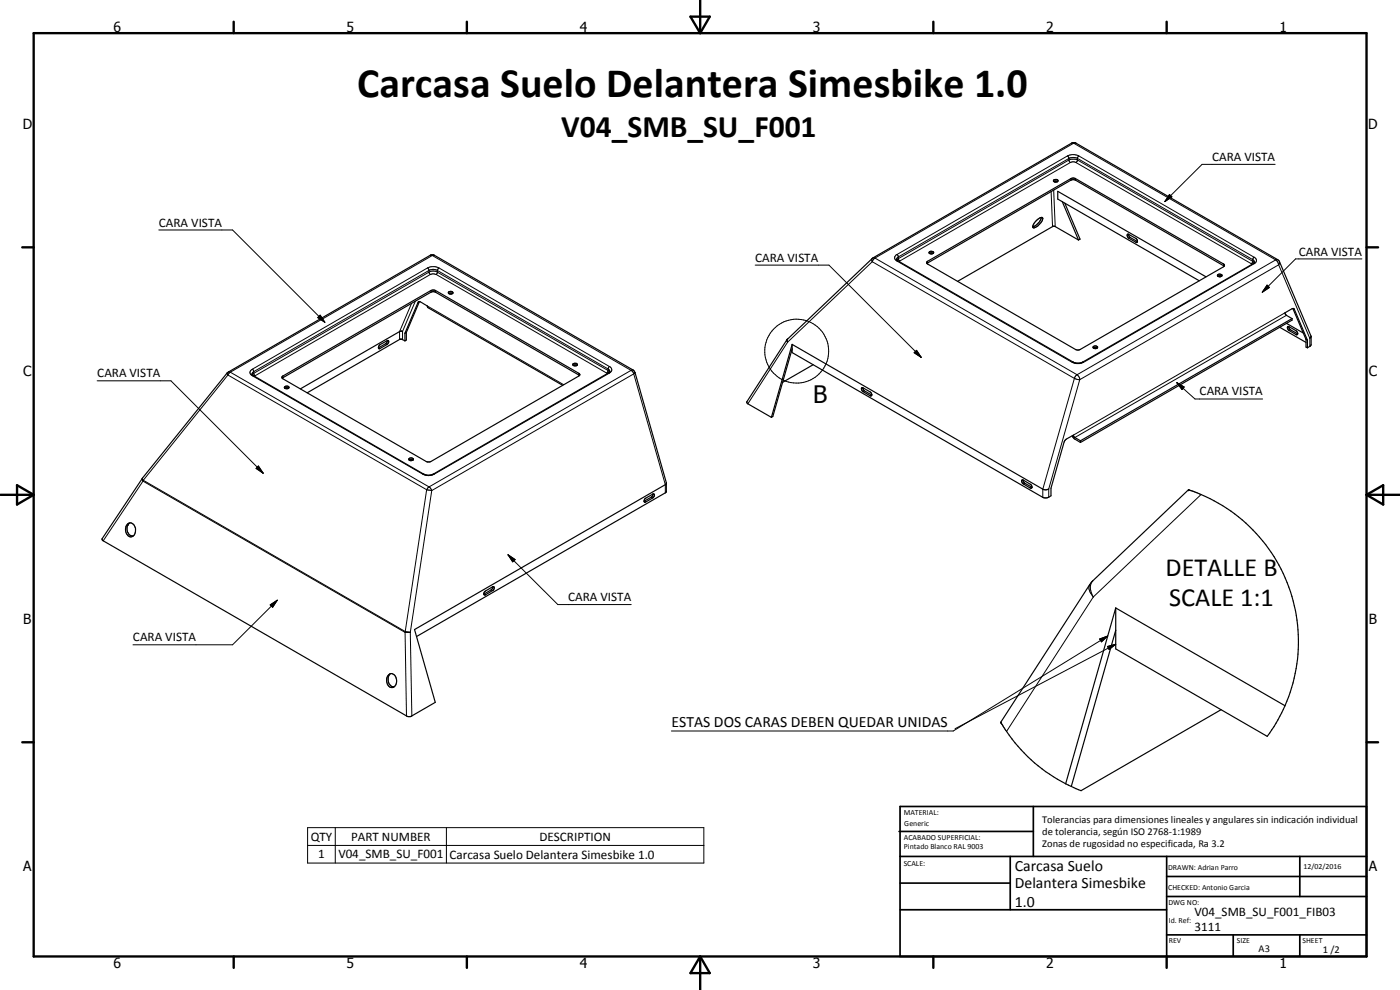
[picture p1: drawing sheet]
<svg xmlns="http://www.w3.org/2000/svg" width="420mm" height="297mm" viewBox="0 0 420 297" stroke-linecap="round" stroke-linejoin="round" font-family="sans-serif">
<g fill="none" stroke="#000" stroke-width=".35">
<path d="M316.2 54a.81 .81 0 0 1 1.3 .3 .7 .7 0 0 1-.7 .4 .7 .7 0 0 1-.6-.7zM316.3 54.5l.5-.2 .6 .2M269.1 77.9l.3 .3 53 30.6a3.3 3.3 0 0 0 2.4-.1l51.3-29.6 .4-.4M278.2 79l43.2-24.9 .8-.2 45.2 26M278.2 78.5l43.2-24.9 .8-.2 45 25.8 .3 .5-.3 .4-43 24.8-.8 .1-45-25.8-.3-.3zM279 76l.4-.1 .7 .1M279 75.5h.9a.48 .48 0 0 1 0 .6 .48 .48 0 0 1-.6 .1l-.5-.3zM310.8 66.5a2.4 2.4 0 0 1 2-1.2 1.87 1.87 0 0 1-.9 2.1 2.11 2.11 0 0 1-1.8 .9 1.79 1.79 0 0 1 .7-1.8zM312.5 65.2v.2a4.3 4.3 0 0 1-1.9 2.4l-.6 .3M318.8 60.5l4.9 11.5M319.6 61l4.5 10.8-.4 .2M323.7 72l-7-4-.7-.1-28.6 16.5"/>
<path d="M338.4 70.3l2.6 1.3 .4 .7-.1 .4-.3 .1-2.4-1.4-.3-.7zM338.7 70.3l.5 .9 2.2 1.3M120.8 99.4l-.9 .1-29.7 17.2M121.5 100v2.3M122 99.7v2.3l-.5 .3M122 99.7l-.5 .3M125.9 90.5l-3.9 9.2M125.9 90.5l2.4 1.3 .2 .5 40.4 23.3M125.9 90.5l-.4 .2-4 9.3M134.6 87.7a.78 .78 0 0 1 .7-.3 .78 .78 0 0 1 .6 .6 .77 .77 0 0 1-.7 .2 .77 .77 0 0 1-.6-.5zM134.7 88.1h1.1M361.9 83.1l-44.5-25.7v2.3l42.5 24.5"/>
<path d="M365.5 82.9l.5-.2 .6 .2M365.5 82.9a.57 .57 0 0 1 .2-.7 .57 .57 0 0 1 .8 .1l.3 .3-.2 .3M365.5 82.9h1.1M384.1 98.2l7.9 4.5M386.1 97l5 2.9M386.5 98l2.4 1.2a.65 .65 0 0 1 .6 .6 .65 .65 0 0 1-.4 .7l-2.3-1.4a.89 .89 0 0 1-.3-1.1zM386.8 98l.5 .9 2.2 1.3M387.8 95.6v.5l-63.5 36.7M387.8 95.6l-63.5 36.6M387.8 95.6l-1.7-1-.5-.7 2.5-1.4 .3 .3 4 9.3M388 92.6l4 9.3M84.7 113l45-26 1 .2 43.3 25.2-.3 .4-44.8 25.8-1-.1-43-24.8z"/>
<path d="M85.5 116.5l.4-.2 .7 .2M86.6 116.5l.1-.3-.2-.2-.7-.1-.5 .3 .2 .3M86.6 116.5h-1.1M113.6 104.4h.1M113.8 103.7l2.5-1.5a.51 .51 0 0 1 .4 .4 .51 .51 0 0 1-.3 .5l-2.5 1.5a.52 .52 0 0 1-.4-.4 .52 .52 0 0 1 .3-.5zM116.2 102.2l-.3 .8-2.3 1.4M121.5 102.3l-.9-.5-.7 .1-27.7 16M171.9 109.3l1-.3a.39 .39 0 0 1 .4 .4 .39 .39 0 0 1-.5 .4l-.7-.1zM172 109.6l.5-.1 .6 .1M173.9 112.6l-43.2-24.9-.8-.2-45.2 26M183 111.5v.1M183 111.4l-.4 .5-52.6 30.4-1.4 .3-1.4-.3-51.3-29.7-.3-.3"/>
<path d="M237.7 103.3v2.5l75.4 43.5 1.2 .1 1.1-.6v-2.3l4.2-14.3 2.5-1.6 .3 .6 1.9 1M237.7 103.3l75.3 43.5 .8 .2 .9-.3M237.7 104.7l-5.8 20.3-.4 .2M237.7 103.3l-6.2 21.9M244 109.4l-9.1 5.3M258.6 116.3l2.5 1.3a.57 .57 0 0 1 .6 .6 .57 .57 0 0 1-.6 .5l-2.1-1.2a.88 .88 0 0 1-.4-1.2zM258.9 116.3l.5 1 2.3 1.2M328.1 104l.9-.2 .4 .3a.64 .64 0 0 1-.7 .5 .64 .64 0 0 1-.6-.6zM328.2 104.4h1.1M392 101.9v2.2l.4 .3M392 101.9l.4 .2M392.4 102.1v2.3"/>
<path d="M393.5 101l-.4 .5M393.5 101l-9.8-22.9-60.8-35.2-.8-.1-60.2 34.7-25.6 24.3-12.1 18.7-.1 .3 .3 .4 7.1 4M393.5 101v2.4l-.3 .4-.8 .6M122.7 137.7a.74 .74 0 0 1 .8-.3 .74 .74 0 0 1 .5 .6 .74 .74 0 0 1-.7 .2 .74 .74 0 0 1-.6-.5zM122.8 138h1.1M321.8 130.7l.6 1 1.9 1.1M324.3 132.2v.6M38.3 157.2a1.42 1.42 0 0 1 1.5-.2 1.42 1.42 0 0 1 .8 1.3 1.97 1.97 0 0 1-1.5 2.8 2.42 2.42 0 0 1-.8-3.9zM38.3 157.6a2.13 2.13 0 0 0 1.7 3.2M38.7 157l-.4 .6M38.8 156.9l-.5 .7M193.5 149.7l2.4-1.4a.41 .41 0 0 1 .5 .1 .41 .41 0 0 1-.1 .6l-.4 .4-2.3 1.3-.3-.2z"/>
<path d="M196 148.2l-.4 .9-2.3 1.3M200 145.1l-75.6 43.8 6.2 21.8-7.4 4.3-1-.1-91.2-52.6-.4-.6 12.1-18.2 25.5-31.6 60.9-35.3 1-.1 60.1 34.7 .4 .6 9.4 33v2.7l-75 43.5M306.7 144l2.5 1.3a.57 .57 0 0 1 .5 .6 .57 .57 0 0 1-.5 .5l-2.1-1.2a.88 .88 0 0 1-.4-1.2zM307 144l.5 .9 2.2 1.3M145.2 178.2h.1M145.4 177.5l2.7-1.5a.7 .7 0 0 1-.3 1.2l-2.2 1.3-.4-.1zM147.9 176.1l-.4 .8-2.2 1.3M334.8 182.4v12.3l45.5 26.2a47.3 47.3 0 0 0 5.3-9.1M334.8 182.4l50.8 29.4M334.8 189.1l-13.3 46.9M334.8 182.4l-15 52.8M116.6 202.5a1.58 1.58 0 0 1 1.8 0 1.58 1.58 0 0 1 .6 1.7 1.54 1.54 0 0 1-.5 1.7 1.54 1.54 0 0 1-1.7 .1 2.62 2.62 0 0 1-.2-3.5z"/>
<path d="M117.1 202.2a2.29 2.29 0 0 0 1 3.8h.3M366.5 212.9l-42.1 24.3-2.9-1.2M385.6 211.8a48 48 0 0 0-28.9-64.9l-29.1 27.7-27.3 42.1 .3 .4a47.6 47.6 0 0 0 19.2 18.1M319.8 235.2l1.7 .8"/>
</g>
<g fill="none" stroke="#000" stroke-width=".3">
<path d="M315.5 57.5l.4 10.5M316.2 57l.5 11M316.6 54.4l-.1 .2M317.3 54.4v.1M320.4 46.8a3.8 3.8 0 0 1 3.4 0M320.4 46.8l.4 .6v.6M320.4 46.8l-51.2 29.6M320.8 48l.8-.2 1.8 .2M320.8 48l.4 .8M320.8 48l-51.2 29.6M321.2 48.8l.7-.2 1 .2M321.2 48.8l-51.2 29.5"/>
<path d="M321.4 53.6v.5M321.6 42.9l.6 .1M322.2 43l60.7 35M322.2 43l-59.6 34.4M322.8 53.6v.5M322.9 42.9l-.7 .1M322.9 48.8l52.6 30.3M323.4 48l53 30.8M323.4 48l-.5 .8M323.8 46.8l-.4 .4v.8M323.8 46.8l52.6 30.4M351 58.4l.7 .7-2.1 1.4z"/>
<path d="M382.7 49.3h-21.9l-11.2 11.2M47.7 69h22.1l27.7 27.7M129.1 76.6l.6 .1M129.7 76.7l59.7 34.4M129.7 76.7l-60.6 35M130.3 76.6l-.6 .1M226.6 79.5h22.2l27.7 27.7M261.8 77.6l-.2 .4 .2 .5M261.8 78.5l60.6 35M261.8 78.5l-25.4 24.2M262 77.4h.6M262.6 77.4l60.6 35"/>
<path d="M262.6 77.4l-.8 1.1M269.2 76.4l.4 .7M269.2 76.4a1.03 1.03 0 0 0-.7 .9 1.03 1.03 0 0 0 .7 1M269.2 78.3l52.6 30.4M269.5 78.3h-.3M269.6 77.1l51.2-29.6a2.91 2.91 0 0 1 2.6 0l52.6 30.4M269.6 77.1l-.5 .8M269.6 77.6l.4 .7M269.6 77.6l-.5 .4M269.6 77.1v.5M270 78.3l-.2 .2M278.4 78.4v.5"/>
<path d="M339.2 71.2l-.5 .3M341.3 72.4l-.4 .3M367.2 79.2v.5M375.5 79.1l.2 .2M376 77.9l.5 .8M376 77.9v.7l-.5 .5M376.1 79.1h.3M376.4 79.1l-51.2 29.6M376.4 77.2l-.4 .7M376.4 77.2a1.02 1.02 0 0 1 .7 .9 1.02 1.02 0 0 1-.7 1M382.9 78l-59.7 34.4M382.9 78l.6 .7 .2 .8"/>
<path d="M383.5 77.9l-.6 .1M383.7 79.5l9.4 22v2.4M383.7 79.5l-59.6 34.4M384 78.5l-.3 1M408.7 77.7h-19.9l-10 10M95.4 95.3l.7-.7 1.4 2.1zM96.1 94.6l1.4 2.1-2.1-1.4zM123.5 91l-3.6 8.5v2.4M124.7 90.3l-3.9 9.1v2.5M125.9 90.5l-.4 .2M128.3 91.8l40.9 23.6M128.3 80.4l.4 .4v.9"/>
<path d="M128.3 80.4a3.9 3.9 0 0 1 3.4 0M128.3 80.4l-52.6 30.4M128.7 81.7a2.51 2.51 0 0 1 2.6 0l51.2 29.5M128.7 81.7l-53 30.7M128.7 81.7l.5 .6M129.2 82.3l.7-.1 1 .1M129.2 82.3l-52.6 30.4M129.3 87.2v.5M130.7 87.2v.5M130.9 82.3l51.2 29.6M131.3 81.2l51.2 29.5M131.3 81.2a2.51 2.51 0 0 0-2.6 0l-52.6 30.3"/>
<path d="M131.3 81.2l-.1 .8-.3 .3M131.7 80.4l-.4 .8M131.7 80.4l51.2 29.6M380.3 85.6l.6 .7-2.1 1.4zM385.6 93.9l-63.5 36.7M386.1 94.6l-63.5 36.7M387.3 98.9l-.5 .2M388 92.6l.4 .2M29.2 114.3h22.1l27.7 27.7M68.2 111.9l.2 .6M68.4 112.5l-25.4 31.6M68.4 112.5l59.6 34.4"/>
<path d="M68.5 111.6l.6 .1M69.1 111.7l59.7 34.4M69.1 111.7l-.7 .8M75.7 110.8l.4 .7M75.7 110.8a1.02 1.02 0 0 0-.7 1 1.02 1.02 0 0 0 .7 .9M75.7 112.7l51.2 29.6M76 112.7h-.3M76.1 111.5l-.5 .8M76.1 111.5v.7l.5 .5M76.6 112.7l-.2 .2M84.9 112.8v.5M113.6 104.4l.4 .2"/>
<path d="M115.7 103.1l.5 .3M173.7 112v.5M182.1 111.9l.2 .2M182.5 110.7l.5 .7M182.5 111.2l-.4 .7M182.5 111.2l.5 .4M182.5 110.7v.5M182.6 111.9h.3M182.9 111.9l-52.6 30.4M182.9 110l-.4 .7M182.9 110a1.03 1.03 0 0 1 .7 1 1.03 1.03 0 0 1-.7 .9M189.4 111.1l-60.6 35"/>
<path d="M189.4 111.1l.8 1.1M190 111l-.6 .1M190.2 112.2l9.5 33.2v2.5M190.2 112.2l-60.6 35M190.6 111.8l-.4 .4M190.6 111.8h.1M236.2 101.9l.2 .8M236.2 102l.2 .7M236.4 101.7l-.2 .3M236.4 102.7l-12 18.5M259.4 117.3l-.4 .2M261.6 118.5l-.5 .2"/>
<path d="M274.4 105.8l.7-.7 1.4 2.1zM321.8 108.7a3.9 3.9 0 0 0 3.4 0M322.1 108.7h-.3M322.4 113.5l-9.4 33.3v2.4M322.4 113.5l1.7 .4M323.2 112.4l.6 .5 .3 1M323.2 112.4l-.8 1.1M324.1 113.9l-9.4 32.8v2.5M324.9 108.7h.3M353.2 114.8l2.2 1.3-.7 .8zM353.2 114.8l5.4 4.9h20.3M389.4 100.1l-.5 .3"/>
<path d="M77.5 139.8l1.5 2.2-2.1-1.5zM42.7 143.6l.2 .8M42.7 143.5l.3 .6M42.9 144.4l78.7 45.3M42.9 144.4l-11.9 17.9M43 144.1l-.1 .3M43 144.1l78.6 45.4M126.9 142.3h.3M126.9 142.3l1.7 .4 1.7-.4M128 146.9l1.6 .3M128 146.9l-6.4 42.6M128.8 146.1l.8 1.1"/>
<path d="M128.8 146.1l-.8 .8M129.6 147.2l-6.5 42.5M130 142.3h.3M193.4 150.4l.4 .2M195.5 149.1l.4 .3M307.5 144.9l-.4 .3M309.7 146.2l-.5 .2M360.5 148.4l-32.4 30.7M145.3 178.2l.4 .3M147.4 177l.4 .2M152.5 166.5l2.1 1.4-.7 .7zM152.5 166.5l14.9 14.9h22"/>
<path d="M327.1 175.4a3.2 3.2 0 0 0 1 3.7M327.9 174.3a4 4 0 0 0 .2 4.8M328.1 179.1l-26 40.4M81.1 181.5l2.1-1.4-1.4 2.1zM83.2 180.1l-13.4 13.4h-29.9M121.6 189.7h1.5M121.6 189.7l.4 25.1M121.6 189.5l1.5 .2M121.6 189.5v.2M123.1 189.7l.5 25.1M330 191.7l2.4-.9-1.8 1.8zM332.4 194l2.4-.7-1.9 1.6z"/>
<path d="M332.4 190.8l-46.3 28.5h-84.6M334.8 193.3l-48.2 25.4M92.3 248.3h118.9v10.7h-118.9zM92.3 253.7h118.9M100.6 248.3v10.7M134 248.3v10.7"/>
<circle cx="239.1" cy="105.3" r="9.6"/>
</g>
<g fill="#000">
<circle cx="356.7" cy="146.9" r=".18"/>
<circle cx="300.3" cy="216.7" r=".18"/>
</g>
<g fill="none" stroke="#000" stroke-width=".71">
<path d="M10.1 9.9h400v277.1h-400zM70.1 6.5v3.4M140.1 6.5v3.4M207.2 5h5.8l-2.9 4.9zM210.1 0v9.9M280.1 6.5v3.4M350.1 6.5v3.4M6.7 74.2h3.4M410.1 74.2h3.5M.1 148.5h10M5.1 145.6l5 2.9-5 2.9zM410.1 148.5h10"/>
<path d="M410.1 148.5l5-2.9v5.8zM6.7 222.7h3.4M410.1 222.7h3.5M70.1 287v3.4M140.1 287v3.4M210.1 287v10M210.1 287l2.9 5h-5.8zM280.1 287v3.4M350.1 287v3.4"/>
</g>
<g fill="none" stroke="#000" stroke-width=".51">
<path d="M269.8 249.5h40.3M270.1 242h140v45h-140zM270.1 257h140M303.2 257v16M310.1 242v15M350.1 257v30M390.1 257v12M270.1 265h33.1M270.1 273h80M350.1 269h60M350.1 263h60M350.1 280.5h60"/>
<path d="M370.1 280.5v6.5M390.1 280.5v6.5"/>
</g>
<path d="M351 58.4l.7 .7-2.1 1.4zM96.1 94.6l1.4 2.1-2.1-1.4zM380.3 85.6l.6 .7-2.1 1.4zM274.4 105.8l.7-.7 1.4 2.1zM353.2 114.8l2.2 1.3-.7 .8zM77.5 139.8l1.5 2.2-2.1-1.5zM152.5 166.5l2.1 1.4-.7 .7zM81.1 181.5l2.1-1.4-1.4 2.1zM330 191.7l2.4-.9-1.8 1.8zM332.4 194l2.4-.7-1.9 1.6z" fill="#000"/>
<text font-size="12.6" x="107.2" y="29.2">Carcasa Suelo Delantera Simesbike 1.0</text>
<text font-size="9.4" x="168.4" y="41">V04_SMB_SU_F001</text>
<g font-size="7.9">
<text x="349.8" y="172.9">DETALLE B</text>
<text x="350.9" y="181.9">SCALE 1:1</text>
</g>
<text font-size="7.2" x="244" y="120.8">B</text>
<g font-size="4.7">
<text x="201.5" y="218.1">ESTAS DOS CARAS DEBEN QUEDAR UNIDAS</text>
<text x="304.6" y="261.2">Carcasa Suelo</text>
<text x="304.6" y="266.6">Delantera Simesbike</text>
<text x="304.6" y="272">1.0</text>
</g>
<g font-size="4.2">
<text x="34" y="9.6">6</text>
<text x="104" y="9.6">5</text>
<text x="174" y="9.6">4</text>
<text x="244" y="9.6">3</text>
<text x="314" y="9.6">2</text>
<text x="384" y="9.6">1</text>
<text x="6.8" y="38.7">D</text>
<text x="410.6" y="38.7">D</text>
<text x="7" y="112.9">C</text>
<text x="410.8" y="112.9">C</text>
<text x="7" y="187.1">B</text>
<text x="410.8" y="187.1">B</text>
<text x="7" y="261.4">A</text>
<text x="410.8" y="261.4">A</text>
<text x="34" y="290.4">6</text>
<text x="104" y="290.4">5</text>
<text x="174" y="290.4">4</text>
<text x="244" y="290.4">3</text>
<text x="314" y="290.4">2</text>
<text x="384" y="290.4">1</text>
</g>
<g font-size="3.9">
<text x="363.8" y="48.3">CARA VISTA</text>
<text x="47.7" y="68">CARA VISTA</text>
<text x="389.8" y="76.7">CARA VISTA</text>
<text x="226.6" y="78.5">CARA VISTA</text>
<text x="29.2" y="113.2">CARA VISTA</text>
<text x="360" y="118.7">CARA VISTA</text>
<text x="170.5" y="180.4">CARA VISTA</text>
<text x="39.9" y="192.4">CARA VISTA</text>
<text x="93.2" y="252.3">QTY</text>
<text x="95.5" y="257.6">1</text>
<text x="101.5" y="257.6">V04_SMB_SU_F001</text>
<text x="105.4" y="252.3">PART NUMBER</text>
<text x="134.9" y="257.6">Carcasa Suelo Delantera Simesbike 1.0</text>
<text x="161.9" y="252.3">DESCRIPTION</text>
<text x="358.5" y="275">V04_SMB_SU_F001_FIB03</text>
<text x="358.5" y="279.4">3111</text>
</g>
<g font-size="3.1">
<text x="312.7" y="246.8">Tolerancias para dimensiones lineales y angulares sin indicación individual</text>
<text x="312.7" y="250.4">de tolerancia, según ISO 2768-1:1989</text>
<text x="312.7" y="254">Zonas de rugosidad no especificada, Ra 3.2</text>
<text x="377.7" y="285.6">A3</text>
<text x="397" y="285.9">1 /2</text>
</g>
<g font-size="2.4">
<text x="271.2" y="244.4">MATERIAL:</text>
<text x="271.3" y="252">ACABADO SUPERFICIAL:</text>
<text x="271.4" y="247.9">Generic</text>
<text x="271.3" y="254.6">Pintado Blanco RAL 9003</text>
<text x="271.2" y="259.7">SCALE:</text>
<text x="350.6" y="261">DRAWN: Adrian Parro</text>
<text x="391.2" y="260.6">12/02/2016</text>
<text x="350.6" y="267">CHECKED: Antonio Garcia</text>
<text x="350.6" y="271.4">DWG NO:</text>
<text x="350.8" y="276.9">Id. Ref:</text>
<text x="350.8" y="282.8">REV</text>
<text x="371.2" y="282.9">SIZE</text>
<text x="390.9" y="282.9">SHEET</text>
</g>
</svg>
